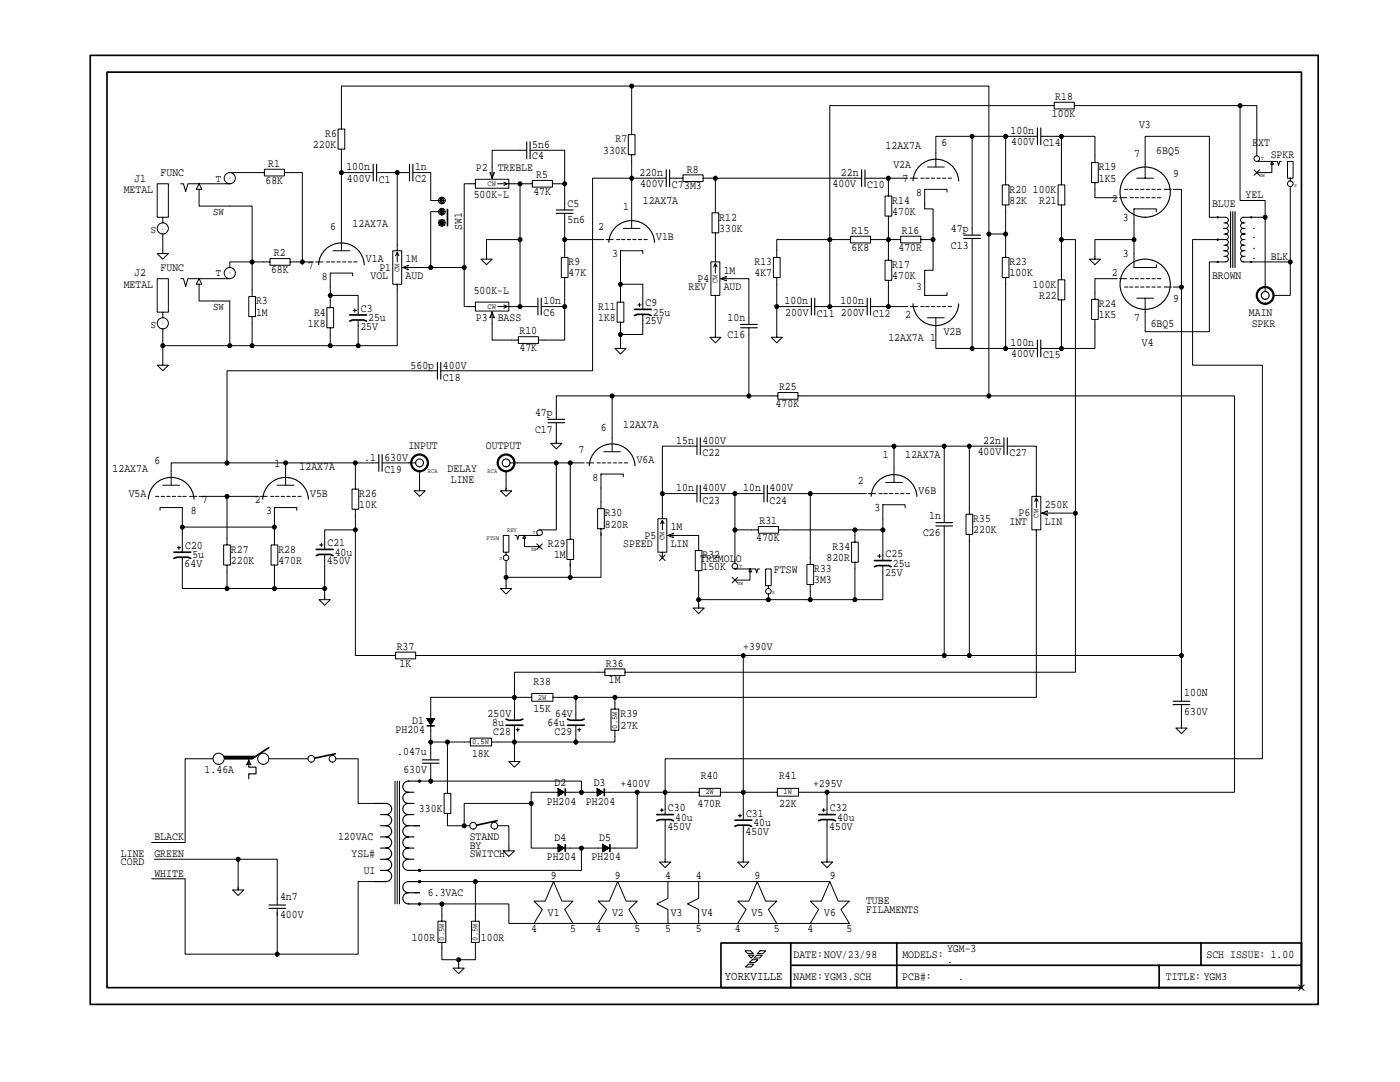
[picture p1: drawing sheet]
<svg xmlns="http://www.w3.org/2000/svg" width="279mm" height="216mm" viewBox="0 0 279 216" stroke-linecap="round" stroke-linejoin="round" font-family="sans-serif">
<g fill="none" stroke="#000" stroke-width=".2">
<path d="M126.1 17.2h71.3v61.8h-38.1M36.1 36.7h.5l.5 1.5 .4-1.5h8.4a1.11 1.11 0 0 1-1.1-1.6 1.11 1.11 0 0 1 1.9-.3 1.11 1.11 0 0 1-.5 1.8l-.3 .1M39.7 36.7l.6 1.1h-1.1zM39.7 37.8v3.3h10.6v18.1M45.9 34.4h6.9M52.8 33.8h4v1.3h-4zM56.8 34.4h3.5v17.9h-2.4M67.5 25.8h1.3v4h-1.3zM68.1 25.8v-8.6h58v9.7M68.1 29.8v20.2M68.1 34.4h6.4M75.2 34.4h6.5"/>
<path d="M79.3 34.4v15.6M82.4 34.4h3.6v5.6h2.2M87.9 39.7h.6v.6h-.6zM88.2 39.5v1.1M94.9 35.8h6.7v1.8h-6.7zM94.9 36.7h-2.3v16.7M98 34.6l-.2-.2 .4 1.2M98.4 34.6l.3-.2-.5 1.2M100.6 36.3l.6 .4h-1.9M101.2 36.7l-.6 .3M101.6 36.7h2.2v24.5M103.8 36.7h2.4"/>
<path d="M105.1 30h-6.9v5.6M105.8 30h6.9v11.9M106.2 36h4v1.3h-4zM110.2 36.7h2.5M125.4 26.9h1.3v4h-1.3zM126.1 30.9v14.7M133 35.6h-14.7v38.4h-30.3M133.6 35.6h2.7M136.3 34.9h4v1.3h-4zM140.3 35.6h2.5v6.9M142.8 35.6h29.2M172.6 35.6h8.6"/>
<path d="M176.6 39.1h1.4v4h-1.4zM177.3 35.6v3.5M181.6 35.6h1.5M183.8 35.6h.6M184.8 35.6h.6M185.1 33.3h3.3M185.9 35.6h.6M186.8 33.3v-6.1h7.2v19.7M187 35.6h.7M188.1 35.6h.7M189 38.3v-.5h-4.5v3.9h1.7v6.1h-2.4M189.2 35.6h.7"/>
<path d="M194 27.2h13M200 36.9h1.4v4h-1.4zM200.7 27.2v9.7M207.7 27.2h4.1v9.7M210.4 20.4h4v1.3h-4zM210.4 21.1h-44.8v26.7h-10.6v3.6M211.2 36.9h1.3v4h-1.3zM211.8 27.2h6.7v5.2M214.4 21.1h33.1M217.8 32.4h1.4v4h-1.4zM218.5 36.4v3.1h4.5M223.4 39.5h1.5"/>
<path d="M224.4 37.8h.7M225.4 37.8h.7M225.5 39.5h.7M226.5 39.5h.7M226.5 37.8h.7M226.9 35.6h3.3M227.7 39.5h.6M227.7 37.8h.6M228.5 35.6v-8.4h12.9v16.2h3.2a.56 .56 0 0 1 .5 .5 .56 .56 0 0 1-.5 .6M228.8 39.5h.6M228.8 37.8h.6M229.9 39.5h.6"/>
<path d="M229.9 37.8h.6M231 39.5h.7M231 37.8h.7M232.3 37.8h1.5M234.1 37.8h1.7v19.5h-1.7M250.3 33.9l1.1 1.1M250.8 32.2a.56 .56 0 0 0 .5-.7 .56 .56 0 0 0-.8-.3 .56 .56 0 0 0 0 .9l4.4 .1 .3 .8 .2-.8h.3M250.8 31.1v-10h-3.3v18.9h5v3.4h-4.4a.56 .56 0 0 0-.5 .5 .56 .56 0 0 0 .5 .6M251.4 33.9l-1.1 1.1M253.8 32.2l.4 .6h-.6zM253.8 32.8v1.6h-3M257.5 35.6h-.6v-3.4h1.2v3.4h-.6v.5"/>
<path d="M257.5 37.2v15.1h-9.4a.56 .56 0 0 1-.5-.6 .56 .56 0 0 1 .5-.6M32.5 43.4h1.1v-6.7h-2.2v6.7h1.1v1.1M32.5 46.7v3.9h-1.1l1.1 1.1 1.1-1.1h-1.1M36.1 55.6h.5l.5 1.6 .4-1.6h8.4a1.11 1.11 0 0 1-1.1-1.6 1.11 1.11 0 0 1 1.9-.3 1.11 1.11 0 0 1-.5 1.8l-.3 .1M39.7 55.6l.6 1.1h-1.1zM39.7 56.7v3.4h6.2v8.9h-13.4v3.9h-1.1l1.1 1.1 1.1-1.1h-1.1M49.6 59.2h1.4v4h-1.4zM53.9 51.6h4v1.3h-4zM53.9 52.3h-8v1.1M60.3 52.3h2.3M63 52.3h1.5M65.1 52.3h.7"/>
<path d="M65.9 58.9h5.6v3.9M66.1 52.3h.7M66.5 50h3.3M67.2 52.3h.7M68.4 52.3h.6M69.5 52.3h.6M70.4 55v-.5h-4.5v6.9M70.6 52.3h.7M78.4 50h1.8v6.7h-1.8zM79.3 56.7v12.3h-7.8M79.3 50.4l-.4 .6M79.6 51l-.3-.6v1.9"/>
<path d="M80.4 53.4l1.1 .4-.1-.2M80.4 53.4h12.2v7.8h2.3M81.4 53.2l.1-.3-1.1 .5M87.6 44.5h1.1M87.6 42.2h1.1M87.6 40h1.1M87.6 43.9l1.1 1.1M87.9 44.1h.6v.7h-.6zM87.9 41.9h.6v.7h-.6zM88.2 42.2h-2.2v11.2M88.2 41.7v1.1M88.2 43.9v1.1"/>
<path d="M88.7 43.9l-1.1 1.1M103.8 47.8h-6.7v3.9h1.1l-1.1 1.1-1.1-1.1h1.1v-.6M112 51.4h1.4v4h-1.4zM112.7 55.4v12.5h-5.2M112.7 42.6v8.8M112.7 47.8h7.8M120.9 47.8h1.5M123.1 47.8h.6M123.8 56.7h4.5v5M124.1 47.8h.6M124.4 45.6h3.3M125.2 47.8h.6"/>
<path d="M126.3 47.8h.7M127.4 47.8h.7M128.3 50.6v-.6h-4.5v10.3M128.5 47.8h.7M141.9 52.3h1.8v6.6h-1.8zM142.1 42.5h1.3v4h-1.3zM142.8 58.9v8.4h-1.1l1.1 1.1 1.1-1.1h-1.1M142.8 46.5v5.8M142.8 52.6l-.4 .7M143.1 53.3l-.3-.7v1.9M143.9 55.6l1.1 .5-.1-.3M143.9 55.6h5.6v9.1"/>
<path d="M144.9 55.4l.1-.2-1.1 .4M154.4 51.4h1.3v4h-1.3zM155 55.4v5.8h6.9M169.7 47.1h4v1.4h-4zM169.7 47.8h-4.1v13.4h7.5M176.6 51.9h1.4v4h-1.4zM177.3 43.1v4.7h-3.6M177.3 55.9v5.3h3.9M179.8 47.1h4v1.4h-4zM179.8 47.8h-2.5v4.1M186.2 47.8v6.1h-1.7v5h4.5v-.5M194 47.6v21.9h-7.2v-6.1"/>
<path d="M197.4 46.7h3.3M200 51.4h1.4v4h-1.4zM200.7 55.4v14.1h-6.7M200.7 40.9v10.5M211.2 55.8h1.3v4h-1.3zM211.8 59.8v9.7h-4.1M211.8 47.8h2.8v54.6h-6.7M211.8 40.9v14.9M217.8 59.7h1.4v4h-1.4zM223 55.6h-4.5v4.1M223.4 55.6h1.5M224.4 57.3h.7"/>
<path d="M225.4 57.3h.7M225.5 55.6h.7M226.3 47.8v5.6h4.5v-.6M226.5 55.6h.7M226.5 57.3h.7M226.9 59.5h3.3M227.7 55.6h.6M227.7 57.3h.6M228.8 55.6h.6M228.8 57.3h.6M229.9 55.6h.6M229.9 57.3h.6"/>
<path d="M230.8 42.2v-.5h-4.5v6.1h-7.8v3.9h-1.1l1.1 1.1 1.1-1.1h-1.1M231 55.6h.7M231 57.3h.7M232.3 57.3h1.5M235.8 57.3v82.6M244.2 50h.4M244.2 44.5h.4M244.2 51.1h.4M244.2 48.9h.4M244.2 46.7h.4M244.2 45.6h.4M244.6 51.1a.56 .56 0 0 1 .5 .6 .56 .56 0 0 1-.5 .6h-3.2v13.9h-12.9v-6.7"/>
<path d="M244.6 45.6a.56 .56 0 0 1 .5 .5 .56 .56 0 0 1-.5 .6 .56 .56 0 0 1 .5 .5 .56 .56 0 0 1-.5 .6 .56 .56 0 0 1 .5 .6 .56 .56 0 0 1-.5 .5 .56 .56 0 0 1 .5 .6 .56 .56 0 0 1-.5 .5M244.6 44.5a.56 .56 0 0 1 .5 .5 .56 .56 0 0 1-.5 .6M244.6 50a.56 .56 0 0 1 .5 .6 .56 .56 0 0 1-.5 .5M244.6 47.8h-6.6v25.1h13.9v78.5h-119.2v11.1M248.1 50a.56 .56 0 0 0-.5 .6 .56 .56 0 0 0 .5 .5M248.1 48.9a.56 .56 0 0 0-.5 .6 .56 .56 0 0 0 .5 .5M248.1 47.8a.56 .56 0 0 0-.5 .6 .56 .56 0 0 0 .5 .5M248.1 44.5a.56 .56 0 0 0-.5 .5 .56 .56 0 0 0 .5 .6M248.1 46.7a.56 .56 0 0 0-.5 .5 .56 .56 0 0 0 .5 .6M248.1 45.6a.56 .56 0 0 0-.5 .5 .56 .56 0 0 0 .5 .6M248.1 50h.4M248.1 44.5h.4"/>
<path d="M248.1 47.8h.4M248.1 51.1h.4M248.1 48.9h.4M248.1 46.7h.4M248.1 45.6h.4M252.5 43.4v14.8M257.5 52.3v6.6h-3.3M32.5 62.3h1.1v-6.7h-2.2v6.7h1.1v1.1M32.5 65.6v3.4M50.3 63.2v5.8h-4.4M65.2 61.4h1.4v4h-1.4zM65.9 65.4v3.6h-15.6"/>
<path d="M70.5 62h.6M70.8 61.6v.7M71.5 64v5h-5.6M87.3 74h-42v18.4M94.9 60.3h6.7v1.8h-6.7zM98.2 62.3l.5 1.1-.3-.1M98.2 62.3l-.4 1.1 .2-.1M98.2 62.3v5.6h5.2M99.3 61.2h1.9l-.6 .3M100.6 60.8l.6 .4M101.6 61.2h5.7M103.4 67.2h4.1v1.3h-4.1z"/>
<path d="M108 61.2h4.7M122.2 79v11.1M123.2 60.3h1.3v4h-1.3zM123.8 64.3v5.2h-1.1l1.1 1.1 1.1-1.1h-1.1M127.3 60.8h.7M127.6 60.5v.7M128.3 62.8v3.9h-4.5M149.5 65.4v13.6h-38.5v4.7M149.5 79h5.7M155 61.2v6.1h-1.1l1.1 1.1 1.1-1.1h-1.1M155.2 78.3h4.1v1.4h-4.1zM162.6 61.2h3"/>
<path d="M173.7 61.2h3.6M181.6 61.2h1.5M183.8 61.2h.6M184.8 61.2h.6M185.1 63.4h3.3M185.9 61.2h.6M187 61.2h.7M188.1 61.2h.7M189.2 61.2h.7M197.4 79h49v79.1h-87M200.7 69.5h6.3M218.5 63.7v5.8h-6.7"/>
<path d="M31 99h.7M32.2 99h.6M32.5 96.8h3.3M33.3 99h.6M34.4 99h.7M35.5 99h.7M36.5 99h.7M37.8 99h1.5M39.7 99h5.6v9.7M45.3 99h6.1M51.9 99h1.4M54 99h.7"/>
<path d="M55 99h.7M55.3 96.8h3.4M56.1 99h.7M57 92.4h-22.8v4.4M57.2 99h.7M58.3 99h.7M59.4 99h.7M70.3 97.6h1.3v4h-1.3zM70.9 92.4h-13.9v4.4M75.6 92.4h-4.7v5.2M76.3 92.4h6.7M83.7 94v3.9h-1.1l1.1 1.1 1.1-1.1h-1.1"/>
<path d="M101 94v3.9h1.1l-1.1 1.1-1.1-1.1h1.1v-.5M101.8 92.4h9.2M111 84.3v4.2h1.1l-1.1 1.1-1.1-1.1h1.1v-.6M113.8 92.4h-2.8v13.3h-3.3M116.6 92.4h-2.8v15.2M117 92.4h1.5M119.2 92.4h.6M120.2 92.4h.6M120.5 90.1h3.3M121.3 92.4h.6M122.4 92.4h.7M123.5 92.4h.7"/>
<path d="M124.4 95.1v-.5h-4.5v6.9M124.6 92.4h.7M132.2 98.5h6.9M139.1 89h-6.9v14.5M139.8 89h38.6M139.8 98.5h12.7M146.7 98.5v7.2h4.6M153.1 98.5h19.7M161.7 98.5v14.1M173.3 98.5h1.4M175.4 98.5h.7M176.4 98.5h.7"/>
<path d="M176.7 96.3h3.4M177.5 98.5h.7M178.6 98.5h.7M179.8 98.5h.6M180.9 98.5h.6M188.4 89h-10v7.3M193.5 89h-5.1v15.3M200.4 89h-6.9v13.6M201 89h5.8v10M205.9 99h1.8v6.7h-1.8zM206.8 99.4l-.3 .7M31.9 101.8v-.5h4.5v8.9"/>
<path d="M35.4 109.3h.7M35.7 109v.6M36.4 111.3v6.1h8.9M36.4 105.2h18.4M44.6 108.7h1.4v4h-1.4zM45.3 112.7v4.7h9.5M54.1 108.7h1.3v4h-1.3zM54.8 112.7v4.7h10M59.2 101.8v-.5h-4.4v7.4M63.8 108.7h.7M64.1 108.4v.7M64.8 110.7v9h1.1l-1.1 1.1-1.1-1.1h1.1v-.6"/>
<path d="M70.9 105.7h-6.1v3.9M70.9 101.6v29.2h8M101 110.2h.6v-3.4h-1.2v3.4h.6v.5M101 111.9v5.5h-1.1l1.1 1.1 1.1-1.1h-1.1M102.8 106.8h.3l.2 .8 .3-.8h4.1a.56 .56 0 0 1-.5-.7 .56 .56 0 0 1 .8-.2 .56 .56 0 0 1 0 .9h-.3M104.7 106.8l.2 .6h-.6zM104.7 107.4v1.7h3M107.1 108.5l1.1 1.1M108.2 108.5l-1.1 1.1M113.1 107.6h1.4v4h-1.4zM113.8 112.4v2.8h-12.8M113.8 111.6v1.4"/>
<path d="M119.3 101.5h1.3v4h-1.3zM119.9 106.3v8.9h-6.1M119.9 105.5v1.3M131.3 103.5h1.8v6.7h-1.8zM131.6 110.7l1.1 1.2M132.2 110.2v1.1M132.2 103.8l-.3 .7M132.5 104.5l-.3-.7v1.9M132.7 110.7l-1.1 1.2M133.3 106.8l1.1 .5-.1-.2M133.3 106.8h6.1v3.1M134.3 106.6l.1-.2-1.1 .4"/>
<path d="M138.8 109.9h1.3v4h-1.3zM139.4 113.9v5.8h22.3M139.4 119.7v1.6h1.1l-1.1 1.1-1.1-1.1h1.1v-.5M146.1 115.2l1.1 1.1M146.7 113.5a.56 .56 0 0 0 .5-.7 .56 .56 0 0 0-.9-.3 .56 .56 0 0 0 .1 1h4.4l.2 .8 .2-.8h.4M146.7 105.7v6.7M147.2 115.2l-1.1 1.1M149.7 113.5l.3 .6h-.5zM149.7 114.1v1.7h-3M151.3 105.1h4.1v1.3h-4.1zM153.4 116.9h-.6v-3.4h1.1v3.4h-.5v.5M153.4 118.5v1.2"/>
<path d="M155.4 105.7h15.2v2.5M161 112.6h1.4v4h-1.4zM169.9 108.2h1.4v4h-1.4zM170.6 112.2v7.5h-8.9v-3.1M170.6 105.7h5.6v6.2M175.2 111h.7M175.5 110.6v.7M176.2 113v6.7h-5.6M180.6 101.3v-.6h-4.4v5M188.4 105v25.8M192.8 102.6h1.3v4h-1.3zM193.5 106.6v24.2"/>
<path d="M206.8 105.7v33.4h-84.1M207.2 100.1l-.4-.7v1.9M207.9 102.4l1.1 .4-.1-.2M208.9 102.2l.1-.3-1.1 .5M214.6 102.4v31.7h-89.9M78.9 130.1h4.1v1.4h-4.1zM83 130.8h65.3v32.9M106.1 138.4h4.3v1.5h-4.3zM106.1 139.1h-20.1v4.3M110.4 139.1h12.3v2.4M114.9 139.1v4.5M120.7 133.5h4v1.3h-4z"/>
<path d="M120.7 134.1h-18v9.5M148.3 130.8h87.5M42.5 151.4h-5.6v16.7h-6.6M49.6 151.7l.5 .9-.5-.2-.4 .2zM53.7 151.4h7.8M67 151.4h4.5v8.9h3.3M78.8 155.9v24.5M79.3 155.9v24.5M79.7 155.9v24.5M83.7 155.9h32.3v2.2h-4.2M85.2 143.4h1.5l-.7 1.2zM85.3 143.5h1.3"/>
<path d="M85.4 143.6h1.1M85.4 143.7h1.1M85.5 143.8h.9M85.6 143.9h.7M85.6 144.1h.7M85.7 144.2h.5M85.7 144.3h.5M85.8 144.4h.3M86 143.8v7.8M86 152.3v3.6M86 148.1h7.9M88.6 158.3h1.4v4h-1.4z"/>
<path d="M89.3 148.1v10.2M93.9 147.3h4.2v1.5h-4.2zM98.1 148.1h4.6v3.9h-1.1l1.1 1.1 1.1-1.1h-1.1M102.7 144.7v3.4h12.2v-3.4M103 145.6h.7M103.3 145.3v.6M111.4 157.3l1.2 .8-1.2 .8zM111.4 158.1h-5.4v11.1h5.4M111.5 157.4v1.4M111.6 157.5v1.1M111.7 157.5v1.1M111.8 157.6v.9"/>
<path d="M111.9 157.8v.6M112 157.8v.6M112.1 157.9v.4M112.2 157.9v.4M112.4 158v.2M115.3 145.6h.6M115.6 145.3v.6M116 158.1h3.2M119.2 157.3l1.2 .8-1.2 .8zM119.3 157.4v1.4M119.4 157.5v1.1M119.5 157.5v1.1"/>
<path d="M119.6 158.1h19.9M119.6 157.6v.9M119.7 157.8v.6M119.8 157.8v.6M119.9 157.9v.4M120 157.9v.4M120.2 158v.2M121.9 141.5h1.6v4.2h-1.6zM122.7 145.7v2.4h-7.8M127.2 158.1v11.1h-6.5M139.5 157.3h4.3v1.6h-4.3zM143.8 158.1h11.3"/>
<path d="M155.1 157.3h4.3v1.6h-4.3zM165 158.1v4.4M235.8 140.6v4.7h-1.1l1.1 1.1 1.1-1.1h-1.1M30.3 175.4h6.6v15h34.6v-14.5h3.3M30.8 171.5h16.7v6.1h1.1l-1.1 1.1-1.1-1.1h1.1v-.6M47.5 171.5h7.8v9.1M82.6 178.1h1.1M82.6 164.8h1.1M83.7 175.9h81.9M89.3 162.3v2.5h4.5M94.9 175.9v7.9M99.3 164.8h2.3v5h-1.2l1.2 1.1 1.1-1.1h-1.1"/>
<path d="M106 160.3h-13.4v4.5M111.4 168.4l1.2 .8-1.2 .8zM111.5 168.6v1.3M111.6 168.7v1.1M111.7 168.7v1.1M111.8 169.2h8.5M111.8 168.8v.9M111.9 168.9v.7M112 168.9v.7M112.1 169v.4M112.2 169v.4M112.4 169.1v.2"/>
<path d="M116 169.2v4.5h-32.3M120.3 168.4l1.2 .8-1.2 .8zM120.4 168.6v1.3M120.5 168.7v1.1M120.6 168.7v1.1M120.7 168.8v.9M120.8 168.9v.7M120.9 168.9v.7M121 169v.4M121.2 169v.4M121.3 169.1v.2M131.7 161.7h.7"/>
<path d="M132.1 161.3v.7M132.7 163.7v8.3h-1.1l1.1 1.1 1.2-1.1h-1.2M133.3 175.9v3.4l-2.2 1.1 2.2 1.1v2.8M139.4 175.9v3.4l-2.2 1.1 2.2 1.1v2.8M147.3 162.8h.7M147.7 162.4v.7M148.3 164.8v7.2h-1.1l1.1 1.1 1.2-1.1h-1.2M164 161.7h.7M164.4 161.3v.7M165 163.7v8.3h-1.1l1.1 1.1 1.2-1.1h-1.2M55.3 181.3v9.1M83.7 180.4h17.9v3.9h67.9l-1.7-2.8 1.7-1.7h-2.2l-1.7-3.9-1.7 3.9h-2.2l1.7 1.7-1.7 2.8"/>
<path d="M87.4 183.8h1.6v4.3h-1.6zM88.2 188.1v3.4h6.7v-3.4M88.2 180.4v3.4M91.5 191.5v1.7h-1.1l1.1 1.1 1.1-1.1h-1.1M94.1 183.8h1.6v4.3h-1.6zM106.6 184.3l1.6-2.8-1.6-1.7h2.2l1.7-3.9 1.6 3.9h2.3l-1.7 1.7 1.7 2.8M119.4 184.3l1.6-2.8-1.6-1.7h2.2l1.7-3.9 1.6 3.9h2.3l-1.7 1.7 1.7 2.8M147.2 184.3l1.7-2.8-1.7-1.7h2.3l1.6-3.9 1.7 3.9h2.2l-1.6 1.7 1.6 2.8M148.7 189.7h1.1l.5 .6h-1.1zM149.3 190.6h1.2l-.6 .6zM149.3 192.4h1.2l-.6 .6h-1.1zM150.1 191.5h1.1l-.5 .6h-1.1z"/>
<path d="M150.5 191.2l.5-.6h1.1l-.5 .6zM151.1 190.3l.6-.6h1.1l-.6 .6zM259.2 196.5l1.1 1.1M260.3 196.5l-1.1 1.1"/>
<circle cx="257.5" cy="36.7" r=".56"/>
<circle cx="32.5" cy="45.6" r="1.11"/>
<circle cx="88.2" cy="40" r=".67"/>
<circle cx="88.2" cy="42.2" r=".67"/>
<circle cx="88.2" cy="44.5" r=".67"/>
<circle cx="32.5" cy="64.5" r="1.11"/>
<circle cx="101" cy="111.3" r=".56"/>
<circle cx="153.4" cy="118" r=".56"/>
<circle cx="43.6" cy="151.4" r="1.11"/>
<circle cx="52.5" cy="151.4" r="1.11"/>
<circle cx="62.1" cy="151.4" r=".67"/>
<circle cx="66.4" cy="151.4" r=".67"/>
<circle cx="94.4" cy="164.8" r=".67"/>
<circle cx="98.7" cy="164.8" r=".67"/>
</g>
<g fill="none" stroke="#000" stroke-width=".22">
<path d="M74.5 32.8v3.3M75.2 32.8v3.3M81.7 32.8v3.3M82.4 32.8v3.3M105.1 28.3v3.4M105.8 28.3v3.4M133 33.9v3.3M133.6 33.9v3.3M172 33.9v3.3M172.6 33.9v3.3M182.2 36.1a4.6 4.6 0 0 1 4.6-4.3 4.6 4.6 0 0 1 4.5 4.3M207 25.5v3.4"/>
<path d="M207.7 25.5v3.4M63.6 52.8a4.6 4.6 0 0 1 4.5-4.3 4.6 4.6 0 0 1 4.6 4.3M107.3 59.5v3.3M108 59.5v3.3M111 41.9h3.4M111 42.6h3.4M121.5 48.3a4.6 4.6 0 0 1 4.6-4.3 4.6 4.6 0 0 1 4.5 4.4M161.9 59.5v3.3M162.6 59.5v3.3M173.1 59.5v3.3M173.7 59.5v3.3M192.3 47.6h3.4"/>
<path d="M192.3 46.9h3.4M245.6 42.2v11.2M246 42.2v11.2M246.5 42.2v11.2M87.3 72.3v3.4M88 72.3v3.4M147.8 65.4h3.3M147.8 64.7h3.3M182.2 60.6a4.6 4.6 0 0 0 4.6 4.4 4.6 4.6 0 0 0 4.5-4.4M207 67.9v3.3M207.7 67.9v3.3M29.6 99.6a4.6 4.6 0 0 1 4.6-4.3 4.6 4.6 0 0 1 4.5 4.3"/>
<path d="M52.4 99.6a4.6 4.6 0 0 1 4.6-4.3 4.6 4.6 0 0 1 4.6 4.3M75.6 90.7v3.3M76.3 90.7v3.3M109.4 84.3h3.3M109.4 83.7h3.3M117.6 92.9a4.6 4.6 0 0 1 4.6-4.3 4.6 4.6 0 0 1 4.5 4.3M139.1 87.4v3.3M139.1 96.8v3.4M139.8 87.4v3.3M139.8 96.8v3.4M152.5 96.8v3.4M153.1 96.8v3.4"/>
<path d="M173.9 99a4.6 4.6 0 0 1 4.5-4.3 4.6 4.6 0 0 1 4.6 4.3M200.4 87.4v3.3M201 87.4v3.3M186.8 105h3.3M186.8 104.3h3.3M234.1 139.9h3.4M49.6 151.5v1.6h1.5v1.3h-1.5v1M81.5 158.1h1.1M83.7 155.9h-2.2a1.11 1.11 0 0 0-1.1 1.1 1.11 1.11 0 0 0 1.1 1.1 1.11 1.11 0 0 0-1.1 1.1 1.11 1.11 0 0 0 1.1 1.1M84.3 151.6h3.3M84.3 152.3h3.3M234.1 140.6h3.4"/>
<path d="M74.8 160.3h2.2a1.11 1.11 0 0 1 1.2 1.1 1.11 1.11 0 0 1-1.2 1.1M75.9 162.5h1.1M75.9 164.8h1.1M75.9 167h1.1M75.9 169.2h1.1M75.9 171.5h1.1M75.9 173.7h1.1M77 162.5a1.11 1.11 0 0 1 1.2 1.2 1.11 1.11 0 0 1-1.2 1.1M77 164.8a1.11 1.11 0 0 1 1.2 1.1 1.11 1.11 0 0 1-1.2 1.1M77 167a1.11 1.11 0 0 1 1.2 1.1 1.11 1.11 0 0 1-1.2 1.1M77 169.2a1.11 1.11 0 0 1 1.2 1.1 1.11 1.11 0 0 1-1.2 1.2M77 171.5a1.11 1.11 0 0 1 1.2 1.1 1.11 1.11 0 0 1-1.2 1.1"/>
<path d="M77 173.7a1.11 1.11 0 0 1 1.2 1.1 1.11 1.11 0 0 1-1.2 1.1h-2.2M81.5 162.5a1.11 1.11 0 0 0-1.1 1.2 1.11 1.11 0 0 0 1.1 1.1 1.11 1.11 0 0 0-1.1 1.1 1.11 1.11 0 0 0 1.1 1.1M81.5 169.2a1.11 1.11 0 0 0-1.1 1.1 1.11 1.11 0 0 0 1.1 1.2 1.11 1.11 0 0 0-1.1 1.1 1.11 1.11 0 0 0 1.1 1.1h2.2M81.5 167a1.11 1.11 0 0 0-1.1 1.1 1.11 1.11 0 0 0 1.1 1.1M81.5 160.3a1.11 1.11 0 0 0-1.1 1.1 1.11 1.11 0 0 0 1.1 1.1M81.5 162.5h1.1M81.5 164.8h2.2M81.5 167h1.1M81.5 169.2h1.1M81.5 171.5h1.1M81.5 160.3h1.1M81.5 178.1h2.2"/>
<path d="M83.7 175.9h-2.2a1.11 1.11 0 0 0-1.1 1.1 1.11 1.11 0 0 0 1.1 1.1 1.11 1.11 0 0 0-1.1 1.2 1.11 1.11 0 0 0 1.1 1.1h2.2M53.7 180.6h3.3M53.7 181.3h3.3"/>
<circle cx="228.5" cy="38.3" r="5"/>
<circle cx="228.5" cy="56.7" r="5"/>
<circle cx="243" cy="52.3" r=".11"/>
<circle cx="243" cy="43.4" r=".11"/>
<circle cx="243" cy="47.8" r=".11"/>
<circle cx="249.7" cy="52.3" r=".11"/>
<circle cx="249.7" cy="43.4" r=".11"/>
<circle cx="252.5" cy="58.9" r=".78"/>
<circle cx="83.7" cy="92.4" r=".78"/>
<circle cx="101" cy="92.4" r=".78"/>
<circle cx="83.7" cy="155.9" r=".22"/>
<circle cx="83.7" cy="173.7" r=".22"/>
<circle cx="83.7" cy="175.9" r=".22"/>
<circle cx="83.7" cy="180.4" r=".22"/>
</g>
<g fill="none" stroke="#000" stroke-width=".33">
<path d="M18 11h245.1v189.4h-245.1zM21.4 14.4h238.3v182.7h-238.3zM89.3 41.8v3.2M69.8 64.1l.6-.3h2.2l.5 .3M69.8 62.8h3.3M126.6 63l.6-.3h2.2l.6 .3M126.6 61.7h3.4M34.7 111.4l.6-.2h2.2l.6 .2M34.7 110.2h3.4M63.1 110.9l.6-.3h2.2l.6 .3M63.1 109.6h3.4M174.5 113.1l.6-.2h2.2l.6 .2"/>
<path d="M174.5 111.9h3.4M44.7 151h6.2M44.9 151.2h5.6M53.7 149.2l-3.4 2.2h-5.4M66.9 150.4l-4.1 .9M85.3 144.8h1.3M101 143.5l.6 .2h2.2l.5-.2M101 144.7h3.3M112.8 157.4v1.4M113.3 143.5l.5 .2h2.2l.6-.2M113.3 144.7h3.3M120.6 157.4v1.4"/>
<path d="M99.2 163.8l-4.1 .9M112.8 168.6v1.3M121.7 168.6v1.3M131.1 163.8l.5-.3h2.3l.5 .3M131.1 162.5h3.3M146.7 164.9l.5-.2h2.3l.5 .2M146.7 163.7h3.3M163.4 163.8l.5-.3h2.3l.5 .3M163.4 162.5h3.3M143.9 188.2h115.8v8.9h-115.8zM157.8 192.6h101.9M157.8 188.2v8.9"/>
<path d="M179 188.2v8.9M231.3 192.6v4.5M239.7 188.2v4.4"/>
</g>
<g fill="none" stroke="#000" stroke-width=".45">
<circle cx="252.5" cy="58.9" r="1.67"/>
<circle cx="83.7" cy="92.4" r="1.67"/>
<circle cx="101" cy="92.4" r="1.67"/>
</g>
<g fill="none" stroke="#000" stroke-width=".56">
<circle cx="126.1" cy="17.2" r=".22"/>
<circle cx="68.1" cy="34.4" r=".22"/>
<circle cx="79.3" cy="34.4" r=".22"/>
<circle cx="103.8" cy="36.7" r=".22"/>
<circle cx="112.7" cy="36.7" r=".22"/>
<circle cx="126.1" cy="35.6" r=".22"/>
<circle cx="142.8" cy="35.6" r=".22"/>
<circle cx="177.3" cy="35.6" r=".22"/>
<circle cx="194" cy="27.2" r=".22"/>
<circle cx="200.7" cy="27.2" r=".22"/>
<circle cx="211.8" cy="27.2" r=".22"/>
<circle cx="247.5" cy="21.1" r=".22"/>
<circle cx="50.3" cy="52.3" r=".22"/>
<circle cx="60.3" cy="52.3" r=".22"/>
<circle cx="65.9" cy="58.9" r=".22"/>
<circle cx="86" cy="53.4" r=".22"/>
<circle cx="92.6" cy="53.4" r=".22"/>
<circle cx="103.8" cy="47.8" r=".22"/>
<circle cx="112.7" cy="47.8" r=".22"/>
<circle cx="123.8" cy="56.7" r=".22"/>
<circle cx="165.6" cy="47.8" r=".22"/>
<circle cx="177.3" cy="47.8" r=".22"/>
<circle cx="186.2" cy="47.8" r=".22"/>
<circle cx="197.4" cy="46.7" r=".22"/>
<circle cx="200.7" cy="46.7" r=".22"/>
<circle cx="211.8" cy="47.8" r=".22"/>
<circle cx="226.3" cy="47.8" r=".22"/>
<circle cx="235.8" cy="57.3" r=".22"/>
<circle cx="252.5" cy="43.4" r=".22"/>
<circle cx="257.5" cy="52.3" r=".22"/>
<circle cx="32.5" cy="69" r=".22"/>
<circle cx="45.9" cy="69" r=".22"/>
<circle cx="50.3" cy="69" r=".22"/>
<circle cx="65.9" cy="69" r=".22"/>
<circle cx="71.5" cy="69" r=".22"/>
<circle cx="103.8" cy="61.2" r=".22"/>
<circle cx="112.7" cy="61.2" r=".22"/>
<circle cx="122.2" cy="79" r=".22"/>
<circle cx="123.8" cy="66.7" r=".22"/>
<circle cx="149.5" cy="79" r=".22"/>
<circle cx="155" cy="61.2" r=".22"/>
<circle cx="165.6" cy="61.2" r=".22"/>
<circle cx="177.3" cy="61.2" r=".22"/>
<circle cx="194" cy="69.5" r=".22"/>
<circle cx="197.4" cy="79" r=".22"/>
<circle cx="200.7" cy="69.5" r=".22"/>
<circle cx="211.8" cy="69.5" r=".22"/>
<circle cx="45.3" cy="92.4" r=".22"/>
<circle cx="45.3" cy="99" r=".22"/>
<circle cx="57" cy="92.4" r=".22"/>
<circle cx="70.9" cy="92.4" r=".22"/>
<circle cx="111" cy="92.4" r=".22"/>
<circle cx="113.8" cy="92.4" r=".22"/>
<circle cx="132.2" cy="98.5" r=".22"/>
<circle cx="146.7" cy="98.5" r=".22"/>
<circle cx="161.7" cy="98.5" r=".22"/>
<circle cx="178.4" cy="89" r=".22"/>
<circle cx="188.4" cy="89" r=".22"/>
<circle cx="193.5" cy="89" r=".22"/>
<circle cx="36.4" cy="105.2" r=".22"/>
<circle cx="45.3" cy="117.4" r=".22"/>
<circle cx="54.8" cy="117.4" r=".22"/>
<circle cx="54.8" cy="105.2" r=".22"/>
<circle cx="64.8" cy="117.4" r=".22"/>
<circle cx="70.9" cy="105.7" r=".22"/>
<circle cx="101" cy="115.2" r=".22"/>
<circle cx="113.8" cy="115.2" r=".22"/>
<circle cx="139.4" cy="119.7" r=".22"/>
<circle cx="146.7" cy="105.7" r=".22"/>
<circle cx="153.4" cy="119.7" r=".22"/>
<circle cx="161.7" cy="119.7" r=".22"/>
<circle cx="170.6" cy="105.7" r=".22"/>
<circle cx="170.6" cy="119.7" r=".22"/>
<circle cx="176.2" cy="105.7" r=".22"/>
<circle cx="214.6" cy="102.4" r=".22"/>
<circle cx="102.7" cy="139.1" r=".22"/>
<circle cx="114.9" cy="139.1" r=".22"/>
<circle cx="122.7" cy="139.1" r=".22"/>
<circle cx="148.3" cy="130.8" r=".22"/>
<circle cx="188.4" cy="130.8" r=".22"/>
<circle cx="193.5" cy="130.8" r=".22"/>
<circle cx="235.8" cy="130.8" r=".22"/>
<circle cx="86" cy="155.9" r=".22"/>
<circle cx="86" cy="148.1" r=".22"/>
<circle cx="89.3" cy="148.1" r=".22"/>
<circle cx="102.7" cy="148.1" r=".22"/>
<circle cx="114.9" cy="148.1" r=".22"/>
<circle cx="116" cy="158.1" r=".22"/>
<circle cx="127.2" cy="158.1" r=".22"/>
<circle cx="132.7" cy="158.1" r=".22"/>
<circle cx="148.3" cy="158.1" r=".22"/>
<circle cx="165" cy="158.1" r=".22"/>
<circle cx="47.5" cy="171.5" r=".22"/>
<circle cx="92.6" cy="164.8" r=".22"/>
<circle cx="94.9" cy="175.9" r=".22"/>
<circle cx="106" cy="160.3" r=".22"/>
<circle cx="116" cy="169.2" r=".22"/>
<circle cx="55.3" cy="190.4" r=".22"/>
<circle cx="88.2" cy="180.4" r=".22"/>
<circle cx="91.5" cy="191.5" r=".22"/>
</g>
<text font-size="2.5" x="144.7" y="195.6">YORKVILLE</text>
<g font-size="2.3">
<text x="209.9" y="23.3">100K</text>
<text x="210.6" y="20">R18</text>
<text x="62.5" y="29.5">220K</text>
<text x="64.9" y="27.3">R6</text>
<text x="106.2" y="29.5">5n6</text>
<text x="122.8" y="28.4">R7</text>
<text x="176.7" y="29.6">12AX7A</text>
<text x="187.9" y="29.1">6</text>
<text x="201.7" y="26.8">100n</text>
<text x="201.8" y="29">400V</text>
<text x="208.2" y="29.2">C14</text>
<text x="227.3" y="25.6">V3</text>
<text x="249.9" y="29.2">EXT</text>
<text x="32" y="35.1">FUNC</text>
<text x="53.5" y="33.3">R1</text>
<text x="69.1" y="34">100n</text>
<text x="82.8" y="34">1n</text>
<text x="95" y="34.1">P2</text>
<text x="99.3" y="34.1">TREBLE</text>
<text x="106.2" y="31.8">C4</text>
<text x="107" y="35.6">R5</text>
<text x="120.4" y="30.7">330K</text>
<text x="127.6" y="35.1">220n</text>
<text x="137.1" y="34.4">R8</text>
<text x="167.8" y="35.1">22n</text>
<text x="178.3" y="33.4">V2A</text>
<text x="219.3" y="34">R19</text>
<text x="226.3" y="31.3">7</text>
<text x="230.8" y="30.8">6BQ5</text>
<text x="234.1" y="35.2">9</text>
<text x="253.6" y="31.4">SPKR</text>
<text x="24.7" y="38.4">METAL</text>
<text x="26.8" y="36.2">J1</text>
<text x="53" y="36.7">68K</text>
<text x="69.3" y="36.2">400V</text>
<text x="75.6" y="36.4">C1</text>
<text x="82.8" y="36.2">C2</text>
<text x="94.5" y="39.6">500K-L</text>
<text x="106.5" y="38.9">47K</text>
<text x="113.3" y="41.2">C5</text>
<text x="124.4" y="41.9">1</text>
<text x="127.7" y="37.3">400V</text>
<text x="128.3" y="40.8">12AX7A</text>
<text x="134.1" y="37.6">C73M3</text>
<text x="166.2" y="37.3">400V</text>
<text x="173.1" y="37.6">C10</text>
<text x="178.1" y="40.7">R14</text>
<text x="180.1" y="36.3">7</text>
<text x="182.9" y="39.1">8</text>
<text x="201.5" y="40.7">82K</text>
<text x="201.5" y="38.4">R20</text>
<text x="206.2" y="38.4">100K</text>
<text x="207.4" y="40.7">R21</text>
<text x="219.3" y="36.2">1K5</text>
<text x="221.9" y="40.2">2</text>
<text x="241.9" y="41.2">BLUE</text>
<text x="248.6" y="39.6">YEL</text>
<text x="65.9" y="45.8">6</text>
<text x="70.4" y="45.2">12AX7A</text>
<text x="92.2" y="45.9" transform="rotate(-90 92.2 45.9)">SW1</text>
<text x="113.3" y="44.6">5n6</text>
<text x="119.4" y="45.8">2</text>
<text x="131" y="47.9">V1B</text>
<text x="143.5" y="46.2">330K</text>
<text x="143.5" y="44">R12</text>
<text x="169.9" y="46.7">R15</text>
<text x="178.1" y="42.9">470K</text>
<text x="180" y="46.7">R16</text>
<text x="189.8" y="46.2">47p</text>
<text x="224.1" y="44.1">3</text>
<text x="249.7" y="45.7">.</text>
<text x="249.7" y="47.6">.</text>
<text x="54.7" y="51.1">R2</text>
<text x="61.5" y="53.6">7</text>
<text x="73" y="52.4">V1A</text>
<text x="80.9" y="52.4">1M</text>
<text x="113.5" y="52.9">R9</text>
<text x="122.2" y="51.4">3</text>
<text x="150.6" y="52.9">R13</text>
<text x="169.9" y="50">6K8</text>
<text x="178.1" y="53.5">R17</text>
<text x="179.3" y="50">470R</text>
<text x="189.8" y="49.6">C13</text>
<text x="201.5" y="52.9">R23</text>
<text x="224.1" y="51.3">3</text>
<text x="249.7" y="51.6">.</text>
<text x="249.7" y="49.6">.</text>
<text x="253.6" y="51.8">BLK</text>
<text x="24.7" y="57.4">METAL</text>
<text x="26.8" y="55.2">J2</text>
<text x="32" y="54">FUNC</text>
<text x="54.1" y="54.5">68K</text>
<text x="64.2" y="55.8">8</text>
<text x="73.9" y="55.7">VOL</text>
<text x="75.7" y="54">P1</text>
<text x="80.9" y="55.7">AUD</text>
<text x="94.5" y="58.6">500K-L</text>
<text x="113.5" y="55.2">47K</text>
<text x="137.4" y="57.9">REV</text>
<text x="139.2" y="56.3">P4</text>
<text x="144.4" y="54.6">1M</text>
<text x="144.4" y="57.9">AUD</text>
<text x="150.6" y="55.2">4K7</text>
<text x="178.1" y="55.7">470K</text>
<text x="182.9" y="57.9">3</text>
<text x="201.5" y="55.2">100K</text>
<text x="206.2" y="57.4">100K</text>
<text x="207.4" y="59.6">R22</text>
<text x="221.9" y="55.2">2</text>
<text x="241.9" y="55.7">BROWN</text>
<text x="51.1" y="63">1M</text>
<text x="51.1" y="60.7">R3</text>
<text x="61.5" y="65.2">1K8</text>
<text x="62.7" y="63">R4</text>
<text x="71.9" y="65.9">25V</text>
<text x="72" y="62.2">C3</text>
<text x="73.5" y="64.1">25u</text>
<text x="95" y="64.1">P3</text>
<text x="99.3" y="64.1">BASS</text>
<text x="108.5" y="60.7">10n</text>
<text x="108.5" y="63">C6</text>
<text x="119.4" y="64.1">1K8</text>
<text x="119.4" y="61.8">R11</text>
<text x="128.7" y="64.7">25V</text>
<text x="128.8" y="61.1">C9</text>
<text x="130.3" y="63">25u</text>
<text x="145.2" y="64.1">10n</text>
<text x="156.6" y="60.7">100n</text>
<text x="156.7" y="63">200V</text>
<text x="163" y="63.2">C11</text>
<text x="167.7" y="60.7">100n</text>
<text x="167.8" y="63">200V</text>
<text x="174.2" y="63.2">C12</text>
<text x="180.6" y="63.5">2</text>
<text x="219.3" y="63.5">1K5</text>
<text x="219.3" y="61.3">R24</text>
<text x="226.3" y="64.1">7</text>
<text x="229.7" y="65.2">6BQ5</text>
<text x="234.1" y="60.2">9</text>
<text x="249.3" y="63">MAIN</text>
<text x="249.8" y="65.2">SPKR</text>
<text x="103.7" y="70.1">47K</text>
<text x="103.7" y="66.7">R10</text>
<text x="145.2" y="67.4">C16</text>
<text x="177.3" y="68">12AX7A 1</text>
<text x="188.3" y="66.9">V2B</text>
<text x="201.7" y="69.1">100n</text>
<text x="201.8" y="71.3">400V</text>
<text x="208.2" y="71.5">C15</text>
<text x="227.9" y="69.1">V4</text>
<text x="81.9" y="73.5">560p</text>
<text x="88.4" y="73.5">400V</text>
<text x="88.4" y="76">C18</text>
<text x="155.5" y="77.9">R25</text>
<text x="106.8" y="83">47p</text>
<text x="154.8" y="81.2">470K</text>
<text x="81.5" y="89.7">INPUT</text>
<text x="97" y="89.7">OUTPUT</text>
<text x="106.8" y="86.3">C17</text>
<text x="119.9" y="85.9">6</text>
<text x="124.4" y="85.3">12AX7A</text>
<text x="135" y="88.6">15n</text>
<text x="140.2" y="88.6">400V</text>
<text x="196.2" y="88.6">22n</text>
<text x="22.5" y="94.3">12AX7A</text>
<text x="30.8" y="92.6">6</text>
<text x="54.8" y="93.1">1</text>
<text x="59.8" y="93.7">12AX7A</text>
<text x="72.7" y="91.9">.1</text>
<text x="76.7" y="91.9">630V</text>
<text x="76.7" y="94.4">C19</text>
<text x="89.3" y="94.1">DELAY</text>
<text x="115.5" y="90.4">7</text>
<text x="118.3" y="95.9">8</text>
<text x="127.1" y="92.5">V6A</text>
<text x="140.2" y="91">C22</text>
<text x="176.2" y="91.5">1</text>
<text x="180.6" y="91.5">12AX7A</text>
<text x="195.1" y="90.8">400V</text>
<text x="201.5" y="91">C27</text>
<text x="25.7" y="99.2">V5A</text>
<text x="40.3" y="100.4">7</text>
<text x="50.9" y="100.4">2</text>
<text x="61.9" y="99.2">V5B</text>
<text x="71.7" y="101.4">10K</text>
<text x="71.7" y="99.2">R26</text>
<text x="90" y="96.4">LINE</text>
<text x="135" y="98">10n</text>
<text x="140.2" y="98">400V</text>
<text x="140.2" y="100.5">C23</text>
<text x="148.3" y="98">10n</text>
<text x="153.6" y="98">400V</text>
<text x="153.6" y="100.5">C24</text>
<text x="171.2" y="96.5">2</text>
<text x="183.3" y="98.6">V6B</text>
<text x="208.5" y="101.4">250K</text>
<text x="38.1" y="102.6">8</text>
<text x="53.1" y="102.6">3</text>
<text x="120.7" y="105.3">820R</text>
<text x="120.7" y="103.1">R30</text>
<text x="128.6" y="107.5">P5</text>
<text x="133.9" y="105.8">1M</text>
<text x="150.9" y="108">470K</text>
<text x="151.6" y="104.6">R31</text>
<text x="174.5" y="102.1">3</text>
<text x="184.2" y="107">C26</text>
<text x="185.4" y="103.6">1n</text>
<text x="194.2" y="106.4">220K</text>
<text x="194.2" y="104.2">R35</text>
<text x="201.5" y="104.7">INT</text>
<text x="203.3" y="103.1">P6</text>
<text x="208.5" y="104.7">LIN</text>
<text x="36.8" y="113.2">64V</text>
<text x="36.9" y="109.5">C20</text>
<text x="38.4" y="111.4">5u</text>
<text x="46.1" y="112.5">220K</text>
<text x="46.1" y="110.3">R27</text>
<text x="55.5" y="112.5">470R</text>
<text x="55.5" y="110.3">R28</text>
<text x="65.2" y="112.6">450V</text>
<text x="65.4" y="109">C21</text>
<text x="66.8" y="110.9">40u</text>
<text x="109.4" y="109.2">R29</text>
<text x="110.6" y="111.4">1M</text>
<text x="124.4" y="109.2">SPEED</text>
<text x="133.9" y="109.2">LIN</text>
<text x="139.8" y="112.2">TREMOLO</text>
<text x="140.2" y="113.6">150K</text>
<text x="140.2" y="111.4">R32</text>
<text x="164.9" y="112">820R</text>
<text x="166.2" y="109.7">R34</text>
<text x="176.7" y="111.2">C25</text>
<text x="178.2" y="113.1">25u</text>
<text x="154.5" y="114.4">FTSW</text>
<text x="162.5" y="116.4">3M3</text>
<text x="162.5" y="114.2">R33</text>
<text x="176.6" y="114.9">25V</text>
<text x="79.2" y="129.7">R37</text>
<text x="148.3" y="129.8">+390V</text>
<text x="79.7" y="133">1K</text>
<text x="106.5" y="136.6">R38</text>
<text x="120.9" y="133">R36</text>
<text x="121.5" y="136.4">1M</text>
<text x="97.3" y="143">250V</text>
<text x="106.5" y="142">15K</text>
<text x="110.8" y="143">64V</text>
<text x="123.8" y="143.2">R39</text>
<text x="236.3" y="138.9">100N</text>
<text x="236.3" y="142.6">630V</text>
<text x="78.9" y="146.3">PH204</text>
<text x="82.3" y="144.4">D1</text>
<text x="98.2" y="144.8">8u</text>
<text x="98.4" y="146.7">C28</text>
<text x="109.2" y="144.8">64u</text>
<text x="110.7" y="146.7">C29</text>
<text x="123.8" y="145.4">27K</text>
<text x="40.8" y="154.3">1.46A</text>
<text x="79.3" y="150.6">.047u</text>
<text x="80.5" y="154.3">630V</text>
<text x="94.2" y="151">18K</text>
<text x="139.9" y="155.5">R40</text>
<text x="155.5" y="155.5">R41</text>
<text x="109.1" y="160.5">PH204</text>
<text x="110.7" y="156.7">D2</text>
<text x="116.9" y="160.5">PH204</text>
<text x="118.5" y="156.7">D3</text>
<text x="123.8" y="157.1">+400V</text>
<text x="133.3" y="161.9">C30</text>
<text x="139.2" y="161">470R</text>
<text x="155.5" y="161">22K</text>
<text x="162.3" y="157.1">+295V</text>
<text x="165.6" y="161.9">C32</text>
<text x="30.8" y="167.7">BLACK</text>
<text x="67.5" y="167.7">120VAC</text>
<text x="83.6" y="162.1">330K</text>
<text x="93.8" y="167.7">STAND</text>
<text x="110.7" y="167.9">D4</text>
<text x="119.6" y="167.9">D5</text>
<text x="133.2" y="165.5">450V</text>
<text x="134.7" y="163.8">40u</text>
<text x="148.8" y="166.7">450V</text>
<text x="148.9" y="163">C31</text>
<text x="150.3" y="164.9">40u</text>
<text x="165.5" y="165.5">450V</text>
<text x="167.1" y="163.8">40u</text>
<text x="24.1" y="172.7">CORD</text>
<text x="24.1" y="171">LINE</text>
<text x="30.8" y="171">GREEN</text>
<text x="70.1" y="171">YSL#</text>
<text x="93.8" y="171">SWITCH</text>
<text x="93.8" y="169.3">BY</text>
<text x="109.1" y="171.7">PH204</text>
<text x="118" y="171.7">PH204</text>
<text x="30.8" y="174.9">WHITE</text>
<text x="55.9" y="179.6">4n7</text>
<text x="72.6" y="174.3">UI</text>
<text x="85.4" y="178.8">6.3VAC</text>
<text x="109.9" y="175.5">9</text>
<text x="122.7" y="175.5">9</text>
<text x="132.7" y="175.5">4</text>
<text x="138.9" y="175.5">4</text>
<text x="150.6" y="175.5">9</text>
<text x="165.6" y="175.5">9</text>
<text x="55.9" y="183.3">400V</text>
<text x="109.3" y="182.7">V1</text>
<text x="122.2" y="182.7">V2</text>
<text x="133.9" y="182.7">V3</text>
<text x="140" y="182.7">V4</text>
<text x="150" y="182.7">V5</text>
<text x="164.5" y="182.7">V6</text>
<text x="172.8" y="182.1">FILAMENTS</text>
<text x="172.8" y="180.5">TUBE</text>
<text x="82.2" y="187.7">100R</text>
<text x="96" y="187.7">100R</text>
<text x="106" y="186">4</text>
<text x="113.8" y="186">5</text>
<text x="118.8" y="186">4</text>
<text x="126.6" y="186">5</text>
<text x="132.7" y="186">5</text>
<text x="138.9" y="186">5</text>
<text x="146.7" y="186">4</text>
<text x="154.5" y="186">5</text>
<text x="158.4" y="191.1">DATE:NOV/23/98</text>
<text x="161.1" y="186">4</text>
<text x="168.9" y="186">5</text>
<text x="180.1" y="191.1">MODELS:</text>
<text x="189" y="189.9">YGM-3</text>
<text x="240.8" y="191.1">SCH ISSUE: 1.00</text>
<text x="158.4" y="195.5">NAME:YGM3.SCH</text>
<text x="180.1" y="195.5">PCB#:</text>
<text x="189" y="192.2">.</text>
<text x="191.2" y="195.5">.</text>
<text x="232.7" y="195.5">TITLE: YGM3</text>
</g>
<g font-size="2.1">
<text x="43.1" y="36.2">T</text>
<text x="31.2" y="45.4" transform="rotate(180 31.2 45.4)">S</text>
<text x="42.5" y="42.9">SW</text>
<text x="43.1" y="55.2">T</text>
<text x="31.2" y="64.3" transform="rotate(180 31.2 64.3)">S</text>
<text x="42.5" y="61.8">SW</text>
</g>
<g font-size="1.6">
<text x="97.3" y="37.1">CW</text>
<text x="79.7" y="54.3" transform="rotate(-90 79.7 54.3)">CW</text>
<text x="143.2" y="56.5" transform="rotate(-90 143.2 56.5)">CW</text>
<text x="97.3" y="61.6">CW</text>
<text x="132.6" y="107.7" transform="rotate(-90 132.6 107.7)">CW</text>
<text x="207.3" y="103.3" transform="rotate(-90 207.3 103.3)">CW</text>
<text x="107.3" y="139.6">2W</text>
<text x="94.2" y="148.5">0.5W</text>
<text x="123.2" y="145.4" transform="rotate(-90 123.2 145.4)">0.5W</text>
<text x="140.8" y="158.5">2W</text>
<text x="156.4" y="158.5">1W</text>
<text x="88.6" y="187.7" transform="rotate(-90 88.6 187.7)">0.5W</text>
<text x="95.3" y="187.7" transform="rotate(-90 95.3 187.7)">0.5W</text>
</g>
<g font-size="1.2">
<text x="85.4" y="94.4">RCA</text>
<text x="97.3" y="94.4">RCA</text>
<text x="97.1" y="107.7">FTSW</text>
<text x="101.2" y="106.1">REV</text>
</g>
<g font-size="1.1">
<text x="251.4" y="35.3">SW</text>
<text x="251.7" y="32">T</text>
<text x="258.3" y="37.2">S</text>
<text x="106.3" y="106.6">T</text>
<text x="100.2" y="111.2" transform="rotate(180 100.2 111.2)">S</text>
<text x="106" y="110">SW</text>
<text x="147.6" y="113.3">T</text>
<text x="147.2" y="116.6">SW</text>
<text x="154.1" y="118.5">S</text>
</g>
<g font-size=".7">
<text x="45.7" y="35.8">2</text>
<text x="32.4" y="45.8">1</text>
<text x="45.7" y="54.7">2</text>
<text x="32.4" y="64.7">1</text>
</g>
</svg>
